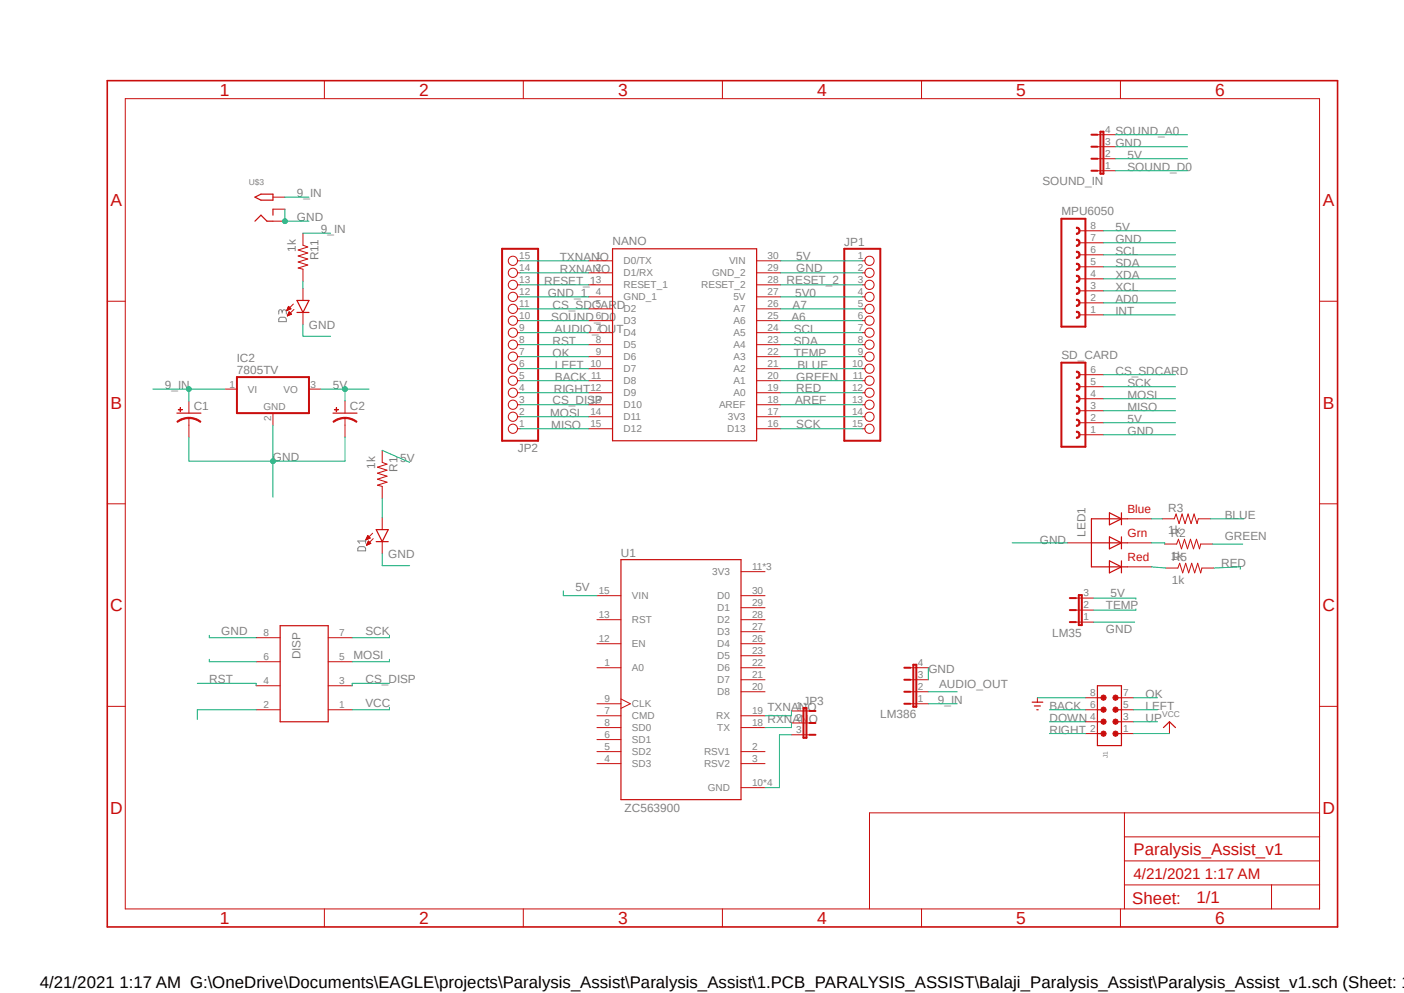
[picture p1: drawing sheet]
<svg xmlns="http://www.w3.org/2000/svg" width="297mm" height="210mm" viewBox="0 0 297 210" stroke-linecap="round" stroke-linejoin="round" font-family="sans-serif">
<path d="M22.2 16.7l261.1 179.9M283.3 16.7l-261.1 179.9" fill="none" stroke="#fff" stroke-width=".21"/>
<path d="M59 67.4l.4-.3 1 .1 .2 .4v.4h-1.6zM59.7 66a.44 .44 0 0 1 .7-.4l.2 .4v.4M59.7 66.2l-.1-.5a.34 .34 0 0 0-.6 0v.7M75.8 115.8a1.26 1.26 0 0 1 1.3-.1l.2 .3v.5h-1.6zM77.3 114v.9M77.3 114.4h-1.6l.4 .5" fill="none" stroke="#808080" stroke-width=".21"/>
<g fill="none" stroke="#c90d0c" stroke-width=".21">
<path d="M68.6 17.1v3.8M110.7 17.1v3.8M152.8 17.1v3.8M194.9 17.1v3.8M237 17.1v3.8M26.5 20.9h252.6v171.3h-252.6zM232.2 31h3.8M232.2 33.6h3.8M232.2 36.1h3.8M232.2 28.5h3.8M22.7 63.7h3.8M279.1 63.7h3.9"/>
<path d="M22.7 106.6h3.8M279.1 106.6h3.9M22.7 149.4h3.8M279.1 149.4h3.9M237.9 171.9v20.3M237.9 177h41.2M279.1 171.9h-95.2v20.3M68.6 192.2v3.8M110.7 192.2v3.8M152.8 192.2v3.8M194.9 192.2v3.8M237 192.2v3.8"/>
<path d="M237.9 187.2h41.2M237.9 182.1h41.2M269 187.2v5"/>
</g>
<path d="M22.7 17.1h260.3v178.9h-260.3z" fill="none" stroke="#c90d0c" stroke-width=".34"/>
<path d="M230.9 31h1.3M230.9 33.6h1.3M230.9 36.1h1.3M230.9 28.5h1.3M232.8 27.9h.6v8.8h-.6zM224.5 69.1h5.1" fill="none" stroke="#c90d0c" stroke-width=".42"/>
<path d="M227.7 60.7a.76 .76 0 0 1 .8 .8 .76 .76 0 0 1-.8 .8v-.3a.51 .51 0 0 0 .5-.5 .51 .51 0 0 0-.5-.5z" fill-rule="evenodd" fill="#c90d0c"/>
<path d="M227.7 60.7a.76 .76 0 0 1 .8 .8 .76 .76 0 0 1-.8 .8v-.3a.51 .51 0 0 0 .5-.5 .51 .51 0 0 0-.5-.5z" fill="none" stroke="#c90d0c" stroke-width=".21"/>
<path d="M227.7 63.3a.76 .76 0 0 1 .8 .8 .76 .76 0 0 1-.8 .7v-.2a.51 .51 0 0 0 .5-.5 .51 .51 0 0 0-.5-.6z" fill-rule="evenodd" fill="#c90d0c"/>
<path d="M227.7 63.3a.76 .76 0 0 1 .8 .8 .76 .76 0 0 1-.8 .7v-.2a.51 .51 0 0 0 .5-.5 .51 .51 0 0 0-.5-.6z" fill="none" stroke="#c90d0c" stroke-width=".21"/>
<path d="M227.7 65.8a.74 .74 0 0 1 .8 .8 .74 .74 0 0 1-.8 .7v-.2a.49 .49 0 0 0 .5-.5 .49 .49 0 0 0-.5-.5z" fill-rule="evenodd" fill="#c90d0c"/>
<path d="M227.7 65.8a.74 .74 0 0 1 .8 .8 .74 .74 0 0 1-.8 .7v-.2a.49 .49 0 0 0 .5-.5 .49 .49 0 0 0-.5-.5z" fill="none" stroke="#c90d0c" stroke-width=".21"/>
<path d="M227.7 55.7a.76 .76 0 0 1 .8 .7 .76 .76 0 0 1-.8 .8v-.3a.51 .51 0 0 0 .5-.5 .51 .51 0 0 0-.5-.5z" fill-rule="evenodd" fill="#c90d0c"/>
<path d="M227.7 55.7a.76 .76 0 0 1 .8 .7 .76 .76 0 0 1-.8 .8v-.3a.51 .51 0 0 0 .5-.5 .51 .51 0 0 0-.5-.5z" fill="none" stroke="#c90d0c" stroke-width=".21"/>
<path d="M227.7 58.2a.76 .76 0 0 1 .8 .8 .76 .76 0 0 1-.8 .7v-.2a.51 .51 0 0 0 .5-.5 .51 .51 0 0 0-.5-.5z" fill-rule="evenodd" fill="#c90d0c"/>
<path d="M227.7 58.2a.76 .76 0 0 1 .8 .8 .76 .76 0 0 1-.8 .7v-.2a.51 .51 0 0 0 .5-.5 .51 .51 0 0 0-.5-.5z" fill="none" stroke="#c90d0c" stroke-width=".21"/>
<path d="M227.7 48a.76 .76 0 0 1 .8 .8 .76 .76 0 0 1-.8 .8v-.3a.51 .51 0 0 0 .5-.5 .51 .51 0 0 0-.5-.5z" fill-rule="evenodd" fill="#c90d0c"/>
<path d="M227.7 48a.76 .76 0 0 1 .8 .8 .76 .76 0 0 1-.8 .8v-.3a.51 .51 0 0 0 .5-.5 .51 .51 0 0 0-.5-.5z" fill="none" stroke="#c90d0c" stroke-width=".21"/>
<path d="M227.7 50.6a.76 .76 0 0 1 .8 .8 .76 .76 0 0 1-.8 .7v-.2a.51 .51 0 0 0 .5-.5 .51 .51 0 0 0-.5-.6z" fill-rule="evenodd" fill="#c90d0c"/>
<path d="M227.7 50.6a.76 .76 0 0 1 .8 .8 .76 .76 0 0 1-.8 .7v-.2a.51 .51 0 0 0 .5-.5 .51 .51 0 0 0-.5-.6z" fill="none" stroke="#c90d0c" stroke-width=".21"/>
<path d="M227.7 53.1a.76 .76 0 0 1 .8 .8 .76 .76 0 0 1-.8 .8v-.3a.51 .51 0 0 0 .5-.5 .51 .51 0 0 0-.5-.5z" fill-rule="evenodd" fill="#c90d0c"/>
<path d="M227.7 53.1a.76 .76 0 0 1 .8 .8 .76 .76 0 0 1-.8 .8v-.3a.51 .51 0 0 0 .5-.5 .51 .51 0 0 0-.5-.5zM228.3 59h5.1M228.3 56.4h5.1M228.3 53.9h5.1M228.3 51.4h5.1M228.3 48.8h5.1M228.3 66.6h5.1M228.3 64.1h5.1M228.3 61.5h5.1" fill="none" stroke="#c90d0c" stroke-width=".21"/>
<path d="M224.5 69.1v-22.8h5.1v22.8M224.5 94.5h5.1" fill="none" stroke="#c90d0c" stroke-width=".42"/>
<path d="M227.7 86.1a.76 .76 0 0 1 .8 .8 .76 .76 0 0 1-.8 .7v-.2a.51 .51 0 0 0 .5-.5 .51 .51 0 0 0-.5-.5z" fill-rule="evenodd" fill="#c90d0c"/>
<path d="M227.7 86.1a.76 .76 0 0 1 .8 .8 .76 .76 0 0 1-.8 .7v-.2a.51 .51 0 0 0 .5-.5 .51 .51 0 0 0-.5-.5z" fill="none" stroke="#c90d0c" stroke-width=".21"/>
<path d="M227.7 88.6a.76 .76 0 0 1 .8 .8 .76 .76 0 0 1-.8 .8v-.3a.51 .51 0 0 0 .5-.5 .51 .51 0 0 0-.5-.5z" fill-rule="evenodd" fill="#c90d0c"/>
<path d="M227.7 88.6a.76 .76 0 0 1 .8 .8 .76 .76 0 0 1-.8 .8v-.3a.51 .51 0 0 0 .5-.5 .51 .51 0 0 0-.5-.5z" fill="none" stroke="#c90d0c" stroke-width=".21"/>
<path d="M227.7 91.2a.76 .76 0 0 1 .8 .7 .76 .76 0 0 1-.8 .8v-.2a.51 .51 0 0 0 .5-.6 .51 .51 0 0 0-.5-.5z" fill-rule="evenodd" fill="#c90d0c"/>
<path d="M227.7 91.2a.76 .76 0 0 1 .8 .7 .76 .76 0 0 1-.8 .8v-.2a.51 .51 0 0 0 .5-.6 .51 .51 0 0 0-.5-.5z" fill="none" stroke="#c90d0c" stroke-width=".21"/>
<path d="M224.5 94.5v-17.8h5.1v17.8" fill="none" stroke="#c90d0c" stroke-width=".42"/>
<path d="M227.7 81a.76 .76 0 0 1 .8 .8 .76 .76 0 0 1-.8 .7v-.2a.51 .51 0 0 0 .5-.5 .51 .51 0 0 0-.5-.5z" fill-rule="evenodd" fill="#c90d0c"/>
<path d="M227.7 81a.76 .76 0 0 1 .8 .8 .76 .76 0 0 1-.8 .7v-.2a.51 .51 0 0 0 .5-.5 .51 .51 0 0 0-.5-.5z" fill="none" stroke="#c90d0c" stroke-width=".21"/>
<path d="M227.7 83.6a.76 .76 0 0 1 .8 .7 .76 .76 0 0 1-.8 .8v-.3a.51 .51 0 0 0 .5-.5 .51 .51 0 0 0-.5-.5z" fill-rule="evenodd" fill="#c90d0c"/>
<path d="M227.7 83.6a.76 .76 0 0 1 .8 .7 .76 .76 0 0 1-.8 .8v-.3a.51 .51 0 0 0 .5-.5 .51 .51 0 0 0-.5-.5z" fill="none" stroke="#c90d0c" stroke-width=".21"/>
<path d="M227.7 78.5a.76 .76 0 0 1 .8 .7 .76 .76 0 0 1-.8 .8v-.2a.51 .51 0 0 0 .5-.6 .51 .51 0 0 0-.5-.5z" fill-rule="evenodd" fill="#c90d0c"/>
<g fill="none" stroke="#c90d0c" stroke-width=".21">
<path d="M57.7 41.7h2.6M57.7 46.8h2.6M57.7 44.2h2.6M64.1 49.3v2.6l1 .3-2 .7 2 .6-2 .6 2 .7-2 .6 2 .6-2 .7 1 .2v2.6M109.5 57.7h.5M109.5 55.2h.5M124.5 57.7h5.1M124.5 55.2h5.1M160.1 57.7h5M160.1 55.2h5M182.4 57.7h.6M182.4 55.2h.6"/>
<path d="M60.7 65.6h.1M60.7 65.5h.3M60.7 65.4h.5M60.8 65.4h.6M60.8 66.8h.1M60.8 65.3h.7M60.8 66.7h.3M60.9 65.2h.5M60.9 66.6h.4M60.9 65.1h.4M60.9 65h.4M60.9 66.5h.6"/>
<path d="M61 64.9h.2M61 66.4h.6M61 64.8h.1M61 66.3h.6M61 66.3h.5M61 64.8l.6 .5-.9 .4zM61 66.2h.4M61.1 66.1h.2M61.1 66h.1M61.2 66l.5 .5-.9 .3zM62.1 64.3l-1.4 1.4M62.2 65.4l-1.4 1.4"/>
<path d="M64.1 61v2.5M64.1 66.1v2.5M109.5 65.3h.5M109.5 67.8h.5M109.5 70.4h.5M109.5 72.9h.5M109.5 75.4h.5M109.5 78h.5M109.5 60.2h.5M109.5 62.8h.5M124.5 65.3h5.1M124.5 67.8h5.1"/>
<path d="M124.5 70.4h5.1M124.5 72.9h5.1M124.5 75.4h5.1M124.5 78h5.1M124.5 60.2h5.1M124.5 62.8h5.1M160.1 65.3h5M160.1 67.8h5M160.1 70.4h5M160.1 72.9h5M160.1 75.4h5M160.1 78h5"/>
<path d="M160.1 60.2h5M160.1 62.8h5M182.4 65.3h.6M182.4 67.8h.6M182.4 70.4h.6M182.4 72.9h.6M182.4 75.4h.6M182.4 78h.6M182.4 60.2h.6M182.4 62.8h.6M227.7 78.5a.76 .76 0 0 1 .8 .7 .76 .76 0 0 1-.8 .8v-.2a.51 .51 0 0 0 .5-.6 .51 .51 0 0 0-.5-.5zM228.3 79.2h5.1"/>
<path d="M40 88.4v1.5M47.6 82.3h2.5M57.7 87.4v2.5M65.4 82.3h2.5M109.5 80.5h.5M109.5 83.1h.5M109.5 85.6h.5M109.5 88.1h.5M109.5 90.7h.5M124.5 80.5h5.1M124.5 83.1h5.1M124.5 85.6h5.1"/>
<path d="M124.5 88.1h5.1M124.5 90.7h5.1M160.1 80.5h5M160.1 83.1h5M160.1 85.6h5M160.1 88.1h5M160.1 90.7h5M182.4 80.5h.6M182.4 83.1h.6M182.4 85.6h.6M182.4 88.1h.6M182.4 90.7h.6"/>
<path d="M228.3 91.9h5.1M228.3 89.4h5.1M228.3 86.9h5.1M228.3 84.3h5.1M228.3 81.8h5.1M225.8 114.8h5.1M238.5 109.7h5.1M238.5 114.8h5.1M238.5 119.9h5.1M227.6 126.5h3.8M227.6 129h3.8M227.6 131.6h3.8"/>
<circle cx="108.5" cy="57.7" r=".98"/>
<circle cx="108.5" cy="55.2" r=".98"/>
<circle cx="183.9" cy="55.2" r=".98"/>
<circle cx="183.9" cy="57.7" r=".98"/>
<circle cx="108.5" cy="75.4" r=".98"/>
<circle cx="108.5" cy="70.4" r=".98"/>
<circle cx="108.5" cy="60.2" r=".98"/>
<circle cx="108.5" cy="72.9" r=".98"/>
<circle cx="108.5" cy="78" r=".98"/>
<circle cx="108.5" cy="65.3" r=".98"/>
<circle cx="108.5" cy="62.8" r=".98"/>
<circle cx="108.5" cy="67.8" r=".98"/>
<circle cx="183.9" cy="60.2" r=".98"/>
<circle cx="183.9" cy="70.4" r=".98"/>
<circle cx="183.9" cy="62.8" r=".98"/>
<circle cx="183.9" cy="78" r=".98"/>
<circle cx="183.9" cy="65.3" r=".98"/>
<circle cx="183.9" cy="75.4" r=".98"/>
<circle cx="183.9" cy="67.8" r=".98"/>
<circle cx="183.9" cy="72.9" r=".98"/>
<circle cx="108.5" cy="90.7" r=".98"/>
<circle cx="108.5" cy="83.1" r=".98"/>
<circle cx="108.5" cy="80.5" r=".98"/>
<circle cx="108.5" cy="88.1" r=".98"/>
<circle cx="108.5" cy="85.6" r=".98"/>
<circle cx="183.9" cy="90.7" r=".98"/>
<circle cx="183.9" cy="80.5" r=".98"/>
<circle cx="183.9" cy="83.1" r=".98"/>
<circle cx="183.9" cy="85.6" r=".98"/>
<circle cx="183.9" cy="88.1" r=".98"/>
</g>
<g fill="none" stroke="#c90d0c" stroke-width=".25">
<path d="M53.9 41.7l1.3-.6h2.5v1.2h-2.5zM53.9 46.8l1.3-1.3 1.3 1.3h1.2M57.7 44.2v1.3M129.6 52.6h30.5v40.6h-30.5zM62.8 63.5h2.6l-1.3 2.6zM62.8 66.1h2.6M37.4 87.4h5.1M230.9 114.8h7.6M234.7 108.5l2.5 1.2-2.5 1.3zM234.7 113.5l2.5 1.3-2.5 1.3zM234.7 118.6l2.5 1.3-2.5 1.3zM237.2 108.5v2.5"/>
<path d="M237.2 113.5v2.6M237.2 118.6v2.6M238.5 109.7h-7.6v10.2h7.6"/>
</g>
<path d="M106.2 52.6h7.6v40.6h-7.6zM178.6 52.6h7.6v40.6h-7.6zM50.1 79.8h15.3v7.6h-15.3zM226.3 126.5h1.3M226.3 129h1.3M226.3 131.6h1.3M228.2 125.9h.7v6.3h-.7z" fill="none" stroke="#c90d0c" stroke-width=".42"/>
<path d="M40 88.3a4 4 0 0 1 2.5 .9l-.1 .1a4.1 4.1 0 0 0-2.4-.8z" fill-rule="evenodd" fill="#c90d0c"/>
<path d="M40 88.3a4 4 0 0 1 2.5 .9l-.1 .1a4.1 4.1 0 0 0-2.4-.8z" fill="none" stroke="#c90d0c" stroke-width=".21"/>
<path d="M37.4 89.2a3.6 3.6 0 0 1 2.6-.9v.2a4.1 4.1 0 0 0-2.5 .8z" fill-rule="evenodd" fill="#c90d0c"/>
<path d="M37.4 89.2a3.6 3.6 0 0 1 2.6-.9v.2a4.1 4.1 0 0 0-2.5 .8z" fill="none" stroke="#c90d0c" stroke-width=".21"/>
<path d="M37.7 86.6l.9 .1z" fill-rule="evenodd" fill="#c90d0c"/>
<path d="M37.7 86.6l.9 .1z" fill="none" stroke="#c90d0c" stroke-width=".21"/>
<path d="M38.1 86.2l.1 .9z" fill-rule="evenodd" fill="#c90d0c"/>
<path d="M38.1 86.2l.1 .9zM40 84.8v2.6M40 89.9v2.6M73 88.4v1.5" fill="none" stroke="#c90d0c" stroke-width=".21"/>
<path d="M70.4 87.4h5.1" fill="none" stroke="#c90d0c" stroke-width=".25"/>
<path d="M73 88.3a4 4 0 0 1 2.5 .9l-.1 .1a4.1 4.1 0 0 0-2.4-.8z" fill-rule="evenodd" fill="#c90d0c"/>
<path d="M73 88.3a4 4 0 0 1 2.5 .9l-.1 .1a4.1 4.1 0 0 0-2.4-.8z" fill="none" stroke="#c90d0c" stroke-width=".21"/>
<path d="M70.4 89.2a3.6 3.6 0 0 1 2.6-.9v.2a4.1 4.1 0 0 0-2.4 .8z" fill-rule="evenodd" fill="#c90d0c"/>
<path d="M70.4 89.2a3.6 3.6 0 0 1 2.6-.9v.2a4.1 4.1 0 0 0-2.4 .8z" fill="none" stroke="#c90d0c" stroke-width=".21"/>
<path d="M70.7 86.6l.9 .1z" fill-rule="evenodd" fill="#c90d0c"/>
<path d="M70.7 86.6l.9 .1z" fill="none" stroke="#c90d0c" stroke-width=".21"/>
<path d="M71.1 86.2l.1 .9z" fill-rule="evenodd" fill="#c90d0c"/>
<path d="M71.1 86.2l.1 .9zM73 84.8v2.6M73 89.9v2.6M229.6 155.2h2.6M229.6 152.7h2.6M229.6 150.1h2.6M229.6 147.6h2.6M237.2 155.2h2.6M237.2 152.7h2.6M237.2 150.1h2.6M237.2 147.6h2.6" fill="none" stroke="#c90d0c" stroke-width=".21"/>
<path d="M232.2 145h5v12.7h-5zM232.2 155.2h1.2M232.2 152.7h1.2M232.2 150.1h1.2M232.2 147.6h1.2M236 155.2h1.2M236 152.7h1.2M236 150.1h1.2M236 147.6h1.2" fill="none" stroke="#c90d0c" stroke-width=".25"/>
<circle cx="236" cy="155.2" r=".57" fill="#c90d0c"/>
<circle cx="236" cy="155.2" r=".57" fill="none" stroke="#c90d0c" stroke-width=".21"/>
<circle cx="233.4" cy="155.2" r=".57" fill="#c90d0c"/>
<circle cx="233.4" cy="155.2" r=".57" fill="none" stroke="#c90d0c" stroke-width=".21"/>
<circle cx="236" cy="152.6" r=".57" fill="#c90d0c"/>
<circle cx="236" cy="152.6" r=".57" fill="none" stroke="#c90d0c" stroke-width=".21"/>
<circle cx="233.4" cy="152.6" r=".57" fill="#c90d0c"/>
<circle cx="233.4" cy="152.6" r=".57" fill="none" stroke="#c90d0c" stroke-width=".21"/>
<circle cx="236" cy="150.1" r=".57" fill="#c90d0c"/>
<circle cx="236" cy="150.1" r=".57" fill="none" stroke="#c90d0c" stroke-width=".21"/>
<circle cx="233.4" cy="150.1" r=".57" fill="#c90d0c"/>
<circle cx="233.4" cy="150.1" r=".57" fill="none" stroke="#c90d0c" stroke-width=".21"/>
<circle cx="236" cy="147.6" r=".57" fill="#c90d0c"/>
<circle cx="236" cy="147.6" r=".57" fill="none" stroke="#c90d0c" stroke-width=".21"/>
<circle cx="233.4" cy="147.6" r=".57" fill="#c90d0c"/>
<g fill="none" stroke="#c90d0c" stroke-width=".21">
<path d="M80.9 95.2v2.6l1 .4-2.1 .6 2.1 .6-2.1 .7 2.1 .6-2.1 .6 2.1 .7-2.1 .6 1.1 .3v2.5M77.4 114.1h.1M77.5 114h.2M77.5 114h.4M77.6 113.9h.5M77.6 113.8h.7M77.6 115.3h.1M77.6 113.7h.6M77.6 115.2h.2M77.6 113.6h.5M77.6 115.1h.4M77.6 115h.6"/>
<path d="M77.7 113.5h.3M77.7 114.9h.7M77.7 113.4h.2M77.8 113.3h.1M77.8 114.8h.4M77.8 113.3l.5 .5-.9 .4zM77.8 114.7h.3M77.9 114.6h.2M77.9 114.5h.1M77.9 114.4l.5 .5-.8 .4zM78.8 112.8l-1.4 1.4M79 113.9l-1.4 1.4"/>
<path d="M80.9 109.5v2.5M80.9 114.6v2.5M245.9 109.7h2.5l.4-1 .6 2 .7-2 .6 2 .6-2 .7 2 .6-2 .6 2 .3-1h2.5M246.4 115.1h2.5l.4-1.1 .6 2.1 .7-2.1 .6 2.1 .6-2.1 .7 2.1 .6-2.1 .6 2.1 .3-1h2.5M54.2 140h5.1M54.2 134.9h5.1M69.4 140h5.1M69.4 134.9h5.1M126.3 136.1h5.1M126.3 131.1h5.1M126.3 126h5.1M156.8 120.9h5"/>
<path d="M156.8 136.1h5M156.8 131.1h5M156.8 126h5M156.8 128.5h5M156.8 133.6h5M156.8 138.7h5M246.6 120.1h2.6l.4-1 .6 2.1 .6-2.1 .7 2.1 .6-2.1 .6 2.1 .7-2.1 .6 2.1 .3-1.1h2.5M54.2 150.1h5.1M54.2 145h5.1M69.4 150.1h5.1M69.4 145h5.1M126.3 148.8h5.1"/>
<path d="M126.3 141.2h5.1M126.3 159h5.1M126.3 156.4h5.1M126.3 151.4h5.1M126.3 153.9h5.1M131.4 147.8l1.9 1-1.9 1M156.8 143.8h5M156.8 146.3h5M156.8 141.2h5M156.8 159h5M156.8 151.4h5M156.8 153.9h5"/>
<path d="M167.4 155.4h3.8M167.4 152.9h3.8M167.4 150.4h3.8M192.6 143.8h3.8M192.6 146.3h3.8M192.6 148.8h3.8M192.6 141.2h3.8M219.5 147.6v.9M247.4 152.7v2.5M126.3 161.5h5.1M156.8 161.5h5M156.8 166.6h5"/>
<circle cx="233.4" cy="147.6" r=".57"/>
</g>
<path d="M79.6 112h2.5l-1.2 2.6zM79.6 114.6h2.5M131.4 118.4h25.4v50.7h-25.4zM59.3 132.3h10.1v20.4h-10.1zM218.4 148.5h2.2M218.8 149.3h1.3M219.3 150.1h.3M246.1 153.9l1.3-1.2 1.3 1.2" fill="none" stroke="#c90d0c" stroke-width=".25"/>
<path d="M170 149.7h.6v6.3h-.6zM171.2 155.4h1.3M171.2 152.9h1.3M171.2 150.4h1.3M191.3 143.8h1.3M191.3 146.3h1.3M191.3 148.8h1.3M191.3 141.2h1.3M193.2 140.6h.6v8.9h-.6z" fill="none" stroke="#c90d0c" stroke-width=".42"/>
<path d="M236 28.5h15.2M236 31h15.2M60.3 44.2v2.6h5.1M165.1 57.7h17.3M233.4 51.4h15.3M233.4 91.9h15.3M231.4 131.6h8.6" fill="none" stroke="#0dab76" stroke-width=".21"/>
<circle cx="60.3" cy="46.8" r=".51" fill="#0dab76"/>
<g fill="none" stroke="#0dab76" stroke-width=".21">
<path d="M64.1 68.6v2.5h5.8M40 92.5v5h17.7M57.7 89.9v15.3"/>
<circle cx="60.3" cy="46.8" r=".51"/>
</g>
<circle cx="57.7" cy="97.5" r=".51" fill="#0dab76"/>
<g fill="none" stroke="#0dab76" stroke-width=".21">
<path d="M236 33.6h15.2M233.4 48.8h15.3M67.9 82.3h10.2M73 92.5v5h-15.3M73 82.3v2.5M233.4 89.4h15.3M80.9 117.1v2.5h5.8M214.1 114.8h11.7M44.3 134.4v.5h9.9M231.4 126.5h8.9v.2M196.4 141.2v2.6M219.5 147.6h10.1"/>
<circle cx="57.7" cy="97.5" r=".51"/>
</g>
<circle cx="73" cy="82.3" r=".51" fill="#0dab76"/>
<g fill="none" stroke="#0dab76" stroke-width=".21">
<path d="M236 36.1h15.2M64.1 59.5v1.5M110 55.2h14.5M110 57.7h14.5M165.1 55.2h17.3M233.4 53.9h15.3M233.4 56.4h15.3M233.4 59h15.3M110 67.8h14.5M110 72.9h14.5M110 65.3h14.5M110 60.2h14.5"/>
<path d="M110 62.8h14.5M110 75.4h14.5M110 78h14.5M165.1 70.4h17.3M165.1 72.9h17.3M165.1 60.2h17.3M165.1 62.8h17.3M165.1 75.4h17.3M165.1 78h17.3M233.4 61.5h15.3M233.4 64.1h15.3M233.4 66.6h15.3"/>
<path d="M233.4 79.2h15.3M32.3 82.3h15.3M40 82.3v2.5M80.9 95.2l5.8 2.6M110 90.7h14.5M110 88.1h14.5M110 83.1h14.5M110 80.5h14.5M165.1 90.7h17.3M165.1 83.1h17.3M165.1 85.6h17.3M165.1 80.5h17.3"/>
<path d="M233.4 81.8h15.3M233.4 84.3h15.3M233.4 86.9h15.3M256 109.7h7.1M256.5 115.1h6.4M82.4 134.4v.5h-7.9M82.4 139.4v.6h-7.9M119.2 125v1h7.1M240.3 128.8v.2h-8.9M256.8 120.1l5.6-.2v.5M41.7 144.5h12.5v.5M167.4 150.4v1h-5.6"/>
<path d="M167.4 152.9v1h-5.6M222 150.1h7.6M222 155.2h7.6M239.8 147.6h5.1M239.8 150.1h5.1"/>
<circle cx="73" cy="82.3" r=".51"/>
</g>
<circle cx="40" cy="82.3" r=".51" fill="#0dab76"/>
<g fill="none" stroke="#0dab76" stroke-width=".21">
<path d="M60.3 41.7h5.1M64.1 49.3h5.8M110 70.4h14.5M165.1 67.8h17.3M165.1 65.3h17.3M110 85.6h14.5M165.1 88.1h17.3M80.9 105.4v4.1M243.6 109.7h2.3M243.6 114.8h2.8v.3M243.6 119.9l3 .2M44.3 139.4v.6h9.9"/>
<path d="M54.2 150.1h-12.5v2M82.4 149.6v.5h-7.9M82.4 144.5h-7.9v.5M167.4 155.4h-2.5v11.2h-3.1M196.4 148.8h6.1M196.4 146.3h6.1M222 152.7h7.6M239.8 155.2h7.6M239.8 152.7h5.1"/>
<circle cx="40" cy="82.3" r=".51"/>
</g>
<g font-size="3.7" fill="#c90d0c">
<text x="46.5" y="20.3">1</text>
<text x="88.6" y="20.3">2</text>
<text x="130.8" y="20.3">3</text>
<text x="172.8" y="20.3">4</text>
<text x="215" y="20.3">5</text>
<text x="257.1" y="20.3">6</text>
<text x="23.4" y="43.6">A</text>
<text x="279.8" y="43.6">A</text>
<text x="23.4" y="86.4">B</text>
<text x="279.8" y="86.4">B</text>
<text x="23.3" y="129.3">C</text>
<text x="279.7" y="129.3">C</text>
<text x="23.3" y="172.1">D</text>
<text x="279.7" y="172.1">D</text>
<text x="46.5" y="195.5">1</text>
<text x="88.6" y="195.5">2</text>
<text x="130.8" y="195.5">3</text>
<text x="172.8" y="195.5">4</text>
<text x="215" y="195.5">5</text>
<text x="257.1" y="195.5">6</text>
</g>
<g font-size="3.6" fill="#c90d0c">
<text x="239.8" y="180.8">Paralysis_Assist_v1</text>
<text x="239.5" y="191.1">Sheet:</text>
<text x="253.1" y="191">1/1</text>
</g>
<text font-size="3.6" x="8.4" y="208.9">4/21/2021 1:17 AM G:\OneDrive\Documents\EAGLE\projects\Paralysis_Assist\Paralysis_Assist\1.PCB_PARALYSIS_ASSIST\Balaji_Paralysis_Assist\Paralysis_Assist_v1.sch (Sheet: 1</text>
<text font-size="3.2" fill="#c90d0c" x="239.8" y="185.9">4/21/2021 1:17 AM</text>
<g font-size="2.5" fill="#808080">
<text x="236" y="28.5">SOUND_A0</text>
<text x="236" y="31">GND</text>
<text x="238.5" y="33.6">5V</text>
<text x="62.8" y="41.7">9_IN</text>
<text x="220.5" y="39.2">SOUND_IN</text>
<text x="238.5" y="36.1">SOUND_D0</text>
<text x="62.8" y="46.8">GND</text>
<text x="224.5" y="45.5">MPU6050</text>
<text x="62.6" y="53.3" transform="rotate(-90 62.6 53.3)">1k</text>
<text x="67.9" y="49.3">9_IN</text>
<text x="129.6" y="51.8">NANO</text>
<text x="178.6" y="52">JP1</text>
<text x="236" y="51.4">GND</text>
<text x="236" y="48.8">5V</text>
<text x="236" y="53.9">SCL</text>
<text x="67.4" y="55" transform="rotate(-90 67.4 55)">R11</text>
<text x="118.4" y="55.2">TXNANO</text>
<text x="118.4" y="57.7">RXNANO</text>
<text x="166.4" y="60">RESET_2</text>
<text x="168.4" y="57.4">GND</text>
<text x="168.4" y="54.9">5V</text>
<text x="236" y="56.4">SDA</text>
<text x="236" y="59">XDA</text>
<text x="115.1" y="60.2">RESET_1</text>
<text x="115.9" y="62.8">GND_1</text>
<text x="116.9" y="65.3">CS_SDCARD</text>
<text x="167.7" y="65.3">A7</text>
<text x="168.2" y="62.8">5V0</text>
<text x="236" y="61.5">XCL</text>
<text x="236" y="64.1">AD0</text>
<text x="65.4" y="69.6">GND</text>
<text x="116.6" y="67.9">SOUND_D0</text>
<text x="117.4" y="70.4">AUDIO_OUT</text>
<text x="167.4" y="67.9">A6</text>
<text x="167.9" y="70.4">SCL</text>
<text x="236" y="66.6">INT</text>
<text x="50.1" y="76.6">IC2</text>
<text x="116.9" y="75.4">OK</text>
<text x="116.9" y="72.9">RST</text>
<text x="117.4" y="78">LEFT</text>
<text x="167.9" y="72.9">SDA</text>
<text x="167.9" y="75.4">TEMP</text>
<text x="168.7" y="78">BLUE</text>
<text x="224.5" y="75.9">SD_CARD</text>
<text x="34.9" y="82.3">9_IN</text>
<text x="50.1" y="79.1">7805TV</text>
<text x="70.4" y="82.3">5V</text>
<text x="117.1" y="83.1">RIGHT</text>
<text x="117.4" y="80.5">BACK</text>
<text x="168.4" y="82.8">RED</text>
<text x="168.4" y="80.5">GREEN</text>
<text x="236" y="79.2">CS_SDCARD</text>
<text x="238.5" y="81.8">SCK</text>
<text x="41" y="86.7">C1</text>
<text x="74" y="86.7">C2</text>
<text x="116.4" y="88.1">MOSI</text>
<text x="116.9" y="85.3">CS_DISP</text>
<text x="168.2" y="85.3">AREF</text>
<text x="238.5" y="89.4">5V</text>
<text x="238.5" y="84.3">MOSI</text>
<text x="238.5" y="86.9">MISO</text>
<text x="109.5" y="95.6">JP2</text>
<text x="116.6" y="90.7">MISO</text>
<text x="168.4" y="90.4">SCK</text>
<text x="238.5" y="91.9">GND</text>
<text x="57.7" y="97.5">GND</text>
<text x="79.3" y="99.2" transform="rotate(-90 79.3 99.2)">1k</text>
<text x="84.1" y="99.7" transform="rotate(-90 84.1 99.7)">R1</text>
<text x="84.7" y="97.8">5V</text>
<text x="229.6" y="113.5" transform="rotate(-90 229.6 113.5)">LED1</text>
<text x="247.1" y="113">1k</text>
<text x="247.1" y="108.2">R3</text>
<text x="247.7" y="113.6">R2</text>
<text x="259.1" y="109.7">BLUE</text>
<text x="82.1" y="118.1">GND</text>
<text x="131.4" y="117.7">U1</text>
<text x="220" y="115.1">GND</text>
<text x="247.7" y="118.4">1k</text>
<text x="247.9" y="118.7">R5</text>
<text x="258.3" y="119.9">RED</text>
<text x="259.1" y="114.3">GREEN</text>
<text x="121.7" y="125">5V</text>
<text x="247.9" y="123.4">1k</text>
<text x="233.9" y="128.8">TEMP</text>
<text x="235" y="126.2">5V</text>
<text x="46.8" y="134.4">GND</text>
<text x="77.3" y="134.4">SCK</text>
<text x="222.6" y="134.6">LM35</text>
<text x="233.9" y="133.9">GND</text>
<text x="63.6" y="139.4" transform="rotate(-90 63.6 139.4)">DISP</text>
<text x="74.8" y="139.4">MOSI</text>
<text x="196.4" y="142.2">GND</text>
<text x="44.3" y="144.5">RST</text>
<text x="77.3" y="149.6">VCC</text>
<text x="77.3" y="144.5">CS_DISP</text>
<text x="170" y="149.1">JP3</text>
<text x="198.4" y="148.8">9_IN</text>
<text x="198.7" y="145.5">AUDIO_OUT</text>
<text x="242.3" y="147.6">OK</text>
<text x="162.4" y="150.4">TXNANO</text>
<text x="162.4" y="152.9">RXNANO</text>
<text x="186.2" y="151.9">LM386</text>
<text x="222" y="155.2">RIGHT</text>
<text x="222" y="150.1">BACK</text>
<text x="222" y="152.7">DOWN</text>
<text x="242.3" y="150.1">LEFT</text>
<text x="242.3" y="152.7">UP</text>
<text x="132.1" y="171.7">ZC563900</text>
</g>
<g font-size="2.5" fill="#c90d0c">
<text x="238.5" y="113.5">Grn</text>
<text x="238.5" y="108.5">Blue</text>
<text x="238.5" y="118.6">Red</text>
</g>
<g font-size="2.1" fill="#808080">
<text x="233.8" y="28.2">4</text>
<text x="233.8" y="35.7">1</text>
<text x="233.8" y="33.2">2</text>
<text x="233.8" y="30.7">3</text>
<text x="230.7" y="53.5">6</text>
<text x="230.7" y="51">7</text>
<text x="230.7" y="48.4">8</text>
<text x="109.9" y="59.9">13</text>
<text x="109.9" y="57.3">14</text>
<text x="109.9" y="54.8">15</text>
<text x="126.1" y="57.3">2</text>
<text x="126.1" y="54.8">1</text>
<text x="126.1" y="59.9">3</text>
<text x="131.9" y="58.5">D1/RX</text>
<text x="131.9" y="55.9">D0/TX</text>
<text x="150.7" y="58.5">GND_2</text>
<text x="154.2" y="55.9">VIN</text>
<text x="162.4" y="54.8">30</text>
<text x="162.4" y="57.3">29</text>
<text x="162.4" y="59.9">28</text>
<text x="181.4" y="54.8">1</text>
<text x="181.4" y="57.3">2</text>
<text x="181.4" y="59.9">3</text>
<text x="230.7" y="58.6">4</text>
<text x="230.7" y="56">5</text>
<text x="109.9" y="64.9">11</text>
<text x="109.9" y="62.4">12</text>
<text x="126.1" y="64.9">5</text>
<text x="126.1" y="62.4">4</text>
<text x="131.9" y="61">RESET_1</text>
<text x="131.9" y="63.5">GND_1</text>
<text x="148.3" y="61">RESET_2</text>
<text x="155.2" y="63.5">5V</text>
<text x="162.4" y="64.9">26</text>
<text x="162.4" y="62.4">27</text>
<text x="181.4" y="62.4">4</text>
<text x="181.4" y="64.9">5</text>
<text x="230.7" y="63.7">2</text>
<text x="230.7" y="61.1">3</text>
<text x="109.9" y="70">9</text>
<text x="109.9" y="67.5">10</text>
<text x="126.1" y="67.5">6</text>
<text x="126.1" y="70">7</text>
<text x="131.9" y="66.1">D2</text>
<text x="131.9" y="68.6">D3</text>
<text x="131.9" y="71.1">D4</text>
<text x="155.2" y="66.1">A7</text>
<text x="155.2" y="68.6">A6</text>
<text x="155.2" y="71.1">A5</text>
<text x="162.4" y="67.5">25</text>
<text x="162.4" y="70">24</text>
<text x="181.4" y="67.5">6</text>
<text x="181.4" y="70">7</text>
<text x="230.7" y="66.2">1</text>
<text x="109.9" y="77.6">6</text>
<text x="109.9" y="75.1">7</text>
<text x="109.9" y="72.6">8</text>
<text x="124.9" y="77.6">10</text>
<text x="126.1" y="72.6">8</text>
<text x="126.1" y="75.1">9</text>
<text x="131.9" y="73.7">D5</text>
<text x="131.9" y="76.2">D6</text>
<text x="155.2" y="73.7">A4</text>
<text x="155.2" y="76.2">A3</text>
<text x="162.4" y="72.6">23</text>
<text x="162.4" y="75.1">22</text>
<text x="162.4" y="77.6">21</text>
<text x="180.3" y="77.6">10</text>
<text x="181.4" y="72.6">8</text>
<text x="181.4" y="75.1">9</text>
<text x="48.6" y="82">1</text>
<text x="52.5" y="83.1">VI</text>
<text x="60" y="83.1">VO</text>
<text x="65.7" y="82">3</text>
<text x="109.9" y="82.7">4</text>
<text x="109.9" y="80.2">5</text>
<text x="124.9" y="82.7">12</text>
<text x="125.1" y="80.2">11</text>
<text x="131.9" y="78.7">D7</text>
<text x="131.9" y="81.3">D8</text>
<text x="131.9" y="83.8">D9</text>
<text x="155.2" y="78.7">A2</text>
<text x="155.2" y="81.3">A1</text>
<text x="155.2" y="83.8">A0</text>
<text x="162.4" y="80.2">20</text>
<text x="162.4" y="82.7">19</text>
<text x="180.3" y="82.7">12</text>
<text x="180.4" y="80.2">11</text>
<text x="230.7" y="84">4</text>
<text x="230.7" y="81.4">5</text>
<text x="230.7" y="78.9">6</text>
<text x="55.7" y="86.6">GND</text>
<text x="57.4" y="88.9" transform="rotate(-90 57.4 88.9)">2</text>
<text x="109.9" y="87.8">2</text>
<text x="109.9" y="85.3">3</text>
<text x="124.9" y="85.3">13</text>
<text x="124.9" y="87.8">14</text>
<text x="131.9" y="86.4">D10</text>
<text x="131.9" y="88.9">D11</text>
<text x="152.1" y="86.4">AREF</text>
<text x="154" y="88.9">3V3</text>
<text x="162.4" y="85.3">18</text>
<text x="162.4" y="87.8">17</text>
<text x="180.3" y="85.3">13</text>
<text x="180.3" y="87.8">14</text>
<text x="230.7" y="89.1">2</text>
<text x="230.7" y="86.5">3</text>
<text x="109.9" y="90.3">1</text>
<text x="124.9" y="90.3">15</text>
<text x="131.9" y="91.4">D12</text>
<text x="153.8" y="91.4">D13</text>
<text x="162.4" y="90.3">16</text>
<text x="180.3" y="90.3">15</text>
<text x="230.7" y="91.6">1</text>
<text x="126.7" y="125.6">15</text>
<text x="150.7" y="121.7">3V3</text>
<text x="159.1" y="120.6">11*3</text>
<text x="159.1" y="125.6">30</text>
<text x="126.7" y="130.7">13</text>
<text x="133.7" y="131.8">RST</text>
<text x="133.7" y="126.7">VIN</text>
<text x="151.7" y="126.7">D0</text>
<text x="151.7" y="129.3">D1</text>
<text x="151.7" y="131.8">D2</text>
<text x="159.1" y="128.1">29</text>
<text x="159.1" y="130.7">28</text>
<text x="229.2" y="131.2">1</text>
<text x="229.2" y="128.7">2</text>
<text x="229.2" y="126.1">3</text>
<text x="55.8" y="134.5">8</text>
<text x="71.8" y="134.5">7</text>
<text x="126.7" y="135.8">12</text>
<text x="133.7" y="136.9">EN</text>
<text x="151.7" y="134.4">D3</text>
<text x="151.7" y="136.9">D4</text>
<text x="159.1" y="133.2">27</text>
<text x="159.1" y="135.8">26</text>
<text x="55.8" y="139.6">6</text>
<text x="71.8" y="139.6">5</text>
<text x="127.8" y="140.8">1</text>
<text x="133.7" y="142">A0</text>
<text x="151.7" y="139.4">D5</text>
<text x="151.7" y="142">D6</text>
<text x="159.1" y="138.3">23</text>
<text x="159.1" y="140.8">22</text>
<text x="159.1" y="143.4">21</text>
<text x="194.2" y="143.4">3</text>
<text x="194.2" y="140.8">4</text>
<text x="55.8" y="149.7">2</text>
<text x="55.8" y="144.7">4</text>
<text x="71.8" y="149.7">1</text>
<text x="71.8" y="144.7">3</text>
<text x="127.8" y="148.5">9</text>
<text x="133.7" y="149.6">CLK</text>
<text x="151.7" y="144.5">D7</text>
<text x="151.7" y="147.1">D8</text>
<text x="159.1" y="145.9">20</text>
<text x="168.4" y="150">1</text>
<text x="194.2" y="148.5">1</text>
<text x="194.2" y="145.9">2</text>
<text x="230.6" y="149.7">6</text>
<text x="230.6" y="147.2">8</text>
<text x="237.6" y="149.7">5</text>
<text x="237.6" y="147.2">7</text>
<text x="127.8" y="151">7</text>
<text x="127.8" y="153.5">8</text>
<text x="133.7" y="152.1">CMD</text>
<text x="133.7" y="154.7">SD0</text>
<text x="151.5" y="152.1">RX</text>
<text x="151.7" y="154.7">TX</text>
<text x="159.1" y="151">19</text>
<text x="159.1" y="153.5">18</text>
<text x="168.4" y="152.5">2</text>
<text x="168.4" y="155.1">3</text>
<text x="230.6" y="154.8">2</text>
<text x="230.6" y="152.3">4</text>
<text x="237.6" y="154.8">1</text>
<text x="237.6" y="152.3">3</text>
<text x="127.8" y="161.2">4</text>
<text x="127.8" y="158.6">5</text>
<text x="127.8" y="156.1">6</text>
<text x="133.7" y="159.7">SD2</text>
<text x="133.7" y="157.2">SD1</text>
<text x="148.9" y="159.7">RSV1</text>
<text x="159.1" y="158.6">2</text>
<text x="159.1" y="161.2">3</text>
<text x="133.7" y="162.3">SD3</text>
<text x="148.9" y="162.3">RSV2</text>
<text x="149.7" y="167.3">GND</text>
<text x="159.1" y="166.2">10*4</text>
</g>
<g font-size="1.8" fill="#808080">
<text x="52.7" y="39.2">U$3</text>
<text x="245.9" y="151.6">VCC</text>
</g>
<text font-size="1.4" fill="#808080" x="234.4" y="160.4" transform="rotate(-90 234.4 160.4)">J1</text>
</svg>
